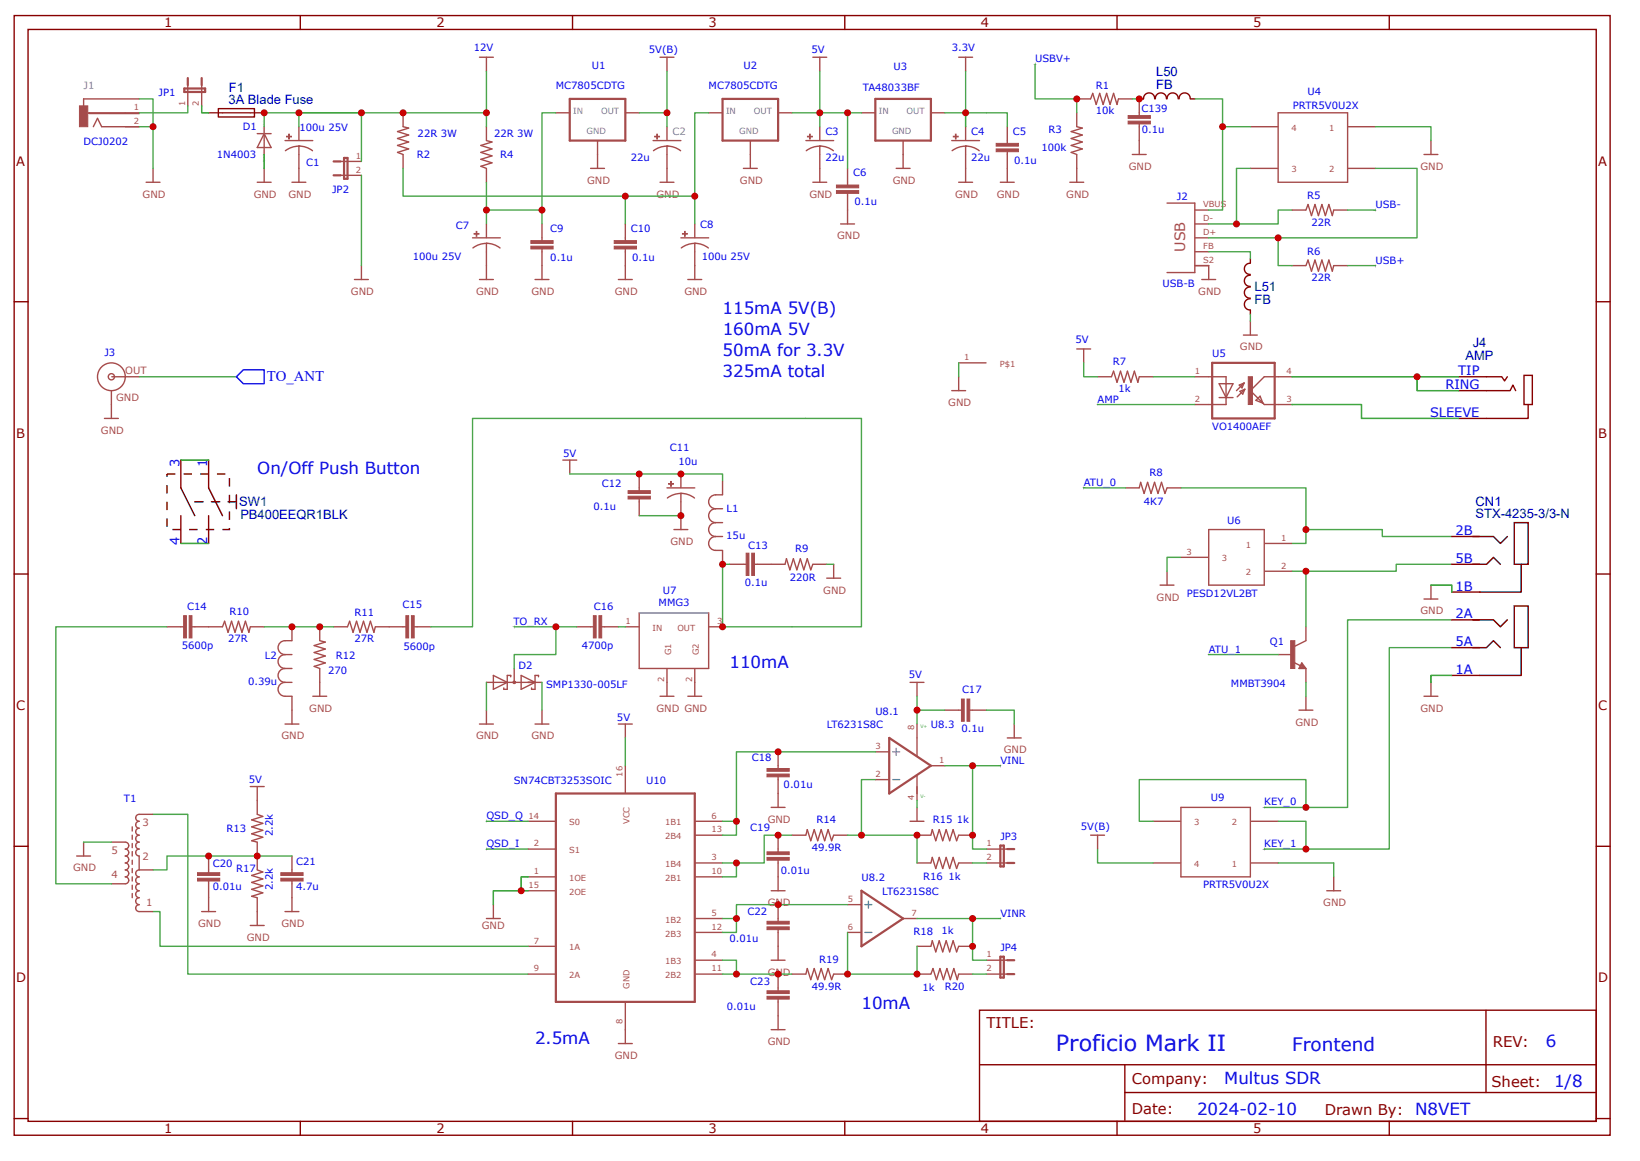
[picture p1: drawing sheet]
<svg xmlns="http://www.w3.org/2000/svg" width="297mm" height="210mm" viewBox="0 0 297 210" stroke-linecap="round" stroke-linejoin="round" font-family="sans-serif">
<g fill="none" stroke="#a54b4b" stroke-width=".25">
<path d="M25.2 17.9h-10.1v1.3M34 15.4v3.8M36.5 15.4v3.8M86.8 10.4h2.6M88.1 10.4v2.5M119.5 10.4h2.6M120.8 10.4v2.5M147.2 10.4h2.5M148.5 10.4v2.5M173.6 10.4h2.6M174.9 10.4v2.5M195 17.9h2.5"/>
<path d="M197.5 17.9l.4-1 .6 2 .7-2 .6 2 .6-2 .7 2 .6-2 .6 2 .3-1M202.6 17.9h2.5M206.3 17.9v3M16.1 20.4h9.1M16.1 20.5h.1M16.1 20.6h9.1M16.9 22.9l.8-1.5 .7 1.5h6.8M25.2 20.5h.1M26.5 33h2.5M27.7 30.5v2.5M46.6 33h2.5M46.6 24.2h2.5"/>
<path d="M47.8 22.9v2.5M47.8 25.5v2.5M47.8 30.5v2.5M47.8 24.2l1.3 2.5h-2.5zM51.6 25.5h5.1M52.9 33h2.5M54.1 26.5h.1M54.1 26.5a4 4 0 0 1 2.5 .8M54.1 26.5a4 4 0 0 0-2.4 .8M54.1 22.9v2.5M54.1 26.5v6.5M61.7 29.2h3.8"/>
<path d="M61.7 31.7h3.8M73 22.9l1 .3-2 .6 2 .7-2 .6 2 .6-2 .6 2 .7-2 .6 1 .4M73 20.4v2.5M73 28v2.5M88.1 25.5l1 .2-2 .6 2 .7-2 .6 2 .6-2 .7 2 .6-2 .6 1 .4M88.1 22.9v2.5M88.1 30.5v2.5M100.7 20.4h2.5M107 30.5h2.5M108.2 25.5v5M113.3 20.4h2.5M118.3 25.5h5"/>
<path d="M119.5 33h2.6M120.8 26.5h.1M120.8 26.5a4 4 0 0 1 2.5 .8M120.8 26.5a4 4 0 0 0-2.4 .8M120.8 22.9v2.5M120.8 26.5v6.5M128.4 20.4h2.4M134.6 30.5h2.6M135.9 25.5v5M141 20.4h2.4M146 25.5h5M147.2 33h2.5"/>
<path d="M148.5 26.5h.1M148.5 26.5a4 4 0 0 1 2.4 .8M148.5 26.5a4 4 0 0 0-2.5 .8M148.5 22.9v2.5M148.5 26.5v6.5M153.5 30.5v3M153.5 35v5.6M156 20.4h2.5M162.3 30.5h2.5M163.6 25.5v5M168.6 20.4h2.5M172.4 25.5h5"/>
<path d="M173.6 33h2.6M174.9 26.5h.1M174.9 26.5a4 4 0 0 1 2.5 .8M174.9 26.5a4 4 0 0 0-2.4 .8M174.9 22.9v2.5M174.9 26.5v6.5M181.2 33h2.5M182.4 22.9v3.1M182.4 27.5v5.5M193.8 33h2.5M195 22.9l1 .3-2 .6 2 .7-2 .6 2 .6-2 .6 2 .7-2 .6 1 .4M195 20.4v2.5"/>
<path d="M195 28v5M205.1 28h2.5M206.3 22.4v5.6M211.4 36.8h5v12.6h-5M216.4 38h2.5M226.5 30.5h4.9M226.5 22.9h4.9M231.5 20.4h12.6v12.6h-12.6zM234 38h2.5M236.5 38l.4-1 .6 2 .7-2 .6 2 .6-2 .7 2 .6-2 .6 2 .3-1M241.6 38h2.5M244.2 30.5h4.9"/>
<path d="M244.2 22.9h4.9M257.9 28h2.5M259.2 25.5v2.5M64.2 50.6h2.5M65.5 48.1v2.5M85.6 43.1h5M86.8 50.6h2.6M88.1 44.1h.1M88.1 44.1a4 4 0 0 1 2.5 .8M88.1 44.1a4 4 0 0 0-2.4 .8M88.1 40.6v2.4M88.1 44.1v6.5"/>
<path d="M96.9 50.6h2.5M98.2 40.6v3M98.2 45.1v5.5M112 50.6h2.5M113.3 40.6v3M113.3 45.1v5.5M123.3 43.1h5.1M124.6 50.6h2.5M125.8 44.1h.1M125.8 44.1a4 4 0 0 1 2.5 .8M125.8 44.1a4 4 0 0 0-2.4 .8M125.8 40.6v2.4"/>
<path d="M125.8 44.1v6.5M152.3 40.6h2.5M216.4 43.1h2.5M216.4 48.1h2.5v2.5M216.4 40.6h2.5M216.4 45.6h2.5M217.7 50.6h2.5M226.5 58.2v2.5M234 48.1h2.5M236.5 48.1l.4-1 .6 2 .7-2 .6 2 .6-2 .7 2 .6-2 .6 2 .3-1M241.6 48.1h2.5M18.9 75.8h2.5"/>
<path d="M20.2 70.8v5M20.3 68.2h4.9M172.4 70.7h2.5M173.6 65.7h5M173.6 68.2v2.5M195 63.2h2.5M196.3 63.2v2.5M198.8 68.2h2.5M201.3 68.2l.4-1 .6 2 .6-2 .7 2 .6-2 .6 2 .7-2 .6 2 .2-1M206.4 68.2h2.5M216.4 68.2h5.7v5.1h-5.7M220.8 69.5h2.5l-1.2 2.5z"/>
<path d="M220.8 72h2.5M224.5 69.7l.8-.3-.3 .8zM224.6 70.9l.9-.4-.4 .9zM225.2 60.7h2.5M225.3 69.4l-1.3 1.3M225.5 70.5l-1.4 1.4M227.5 72.5l.7-.7 .5 1.2zM234 68.2h-5l-2.5 2.5 2.5 2.6h5M101.9 83.3h2.6M103.2 83.3v2.5M115.8 85.8v3.1M115.8 90.4v3"/>
<path d="M120.8 88.4h5M122.1 95.9h2.5M123.3 89.4h.1M123.3 89.3a4 4 0 0 1 2.5 .9M123.3 89.4a4 4 0 0 0-2.4 .8M123.3 85.8v2.5M123.3 89.4v6.5M129.6 94.6a1.26 1.26 0 0 0-1.2 1.3 1.26 1.26 0 0 0 1.2 1.3M129.6 97.2a1.26 1.26 0 0 0-1.2 1.2 1.26 1.26 0 0 0 1.2 1.3h1.3M129.6 92.1a1.26 1.26 0 0 0-1.2 1.3 1.26 1.26 0 0 0 1.2 1.2M129.6 97.2h1.3M129.6 94.6h1.3"/>
<path d="M129.6 92.1h1.3M130.9 89.6h-1.3a1.26 1.26 0 0 0-1.2 1.3 1.26 1.26 0 0 0 1.2 1.2M130.9 87.1v2.5M130.9 99.7v2.5M203.8 88.4h2.5M206.3 88.4l.3-1.1 .6 2.1 .7-2.1 .6 2.1 .6-2.1 .6 2.1 .7-2.1 .6 2.1 .4-1M211.4 88.4h2.5M218.9 95.9h10.1v10.1h-10.1zM229.1 98.4h4.9M30.2 113.5h3.1M34.8 113.5h5.5M40.3 113.5l.4-1 .6 2 .6-2 .7 2 .6-2 .6 2 .7-2 .6 2 .2-1"/>
<path d="M45.4 113.5h2.4M51.6 118.5a1.26 1.26 0 0 0-1.2 1.3 1.26 1.26 0 0 0 1.2 1.3M51.6 118.5h1.3M52.9 113.5v2.5h-1.3a1.26 1.26 0 0 0-1.2 1.3 1.26 1.26 0 0 0 1.2 1.2M57.9 113.5v2.5l1 .3-2 .6 2 .6-2 .7 2 .6-2 .6 2 .7-2 .6 1 .4v5M60.4 113.5h2.5M62.9 113.5l.4-1 .6 2 .7-2 .6 2 .6-2 .7 2 .6-2 .6 2 .3-1M68 113.5h5.5M75 113.5h3M104.5 113.5h3M109 113.5h3M113.3 113.5h2.4"/>
<path d="M115.8 111v10.1h12.6v-10.1M128.4 113.5h2.5M132.1 102.2h3M136.7 102.2h5.5M142.2 102.2l.2-1 .7 2 .6-2 .6 2 .7-2 .6 2 .6-2 .6 2 .4-1M147.3 102.2h2.4M149.7 104.7h2.6M151 102.2v2.5M210.1 106h2.5M211.4 103.5v2.5M213.9 100.9h4.9M229.1 103.5h4.9"/>
<path d="M231.5 118.5h2.5M234.3 120l1.2 .6M236.5 113.5v2.5l-2 1M257.9 108.5h2.5M259.2 106v2.5M51.6 121.1a1.26 1.26 0 0 0-1.2 1.2 1.26 1.26 0 0 0 1.2 1.3M51.6 123.6a1.26 1.26 0 0 0-1.2 1.2 1.26 1.26 0 0 0 1.2 1.3h1.3M51.6 121.1h1.3M51.6 131.1h2.5M51.6 123.6h1.3M52.9 126.1v5M56.7 126.1h2.5"/>
<path d="M86.8 131.1h2.6M88.1 128.6v2.5M88.1 123.6h10.1M89.4 122.3l2.5 1.3-2.5 1.2zM92.5 122.6v-.3h-.6v2.5h-.7v-.2M93.1 121.1v2.4M94.4 122.3l2.5 1.3-2.5 1.2zM96.9 131.1h2.5M97.5 122.6v-.3h-.6v2.5h-.6v-.2M98.2 128.6v2.5M112 131.1h2.5M113.3 131.1v2.5"/>
<path d="M113.3 138.7v4.9M119.5 126.1h2.6M120.8 121.1v5M124.6 126.1h2.5M125.8 121.1v5M140.9 136.2v3M158.5 136.2h2.5M164.8 123.6h2.5M166.1 123.6v2.5M166.1 131.1v5.7M168.6 138.7h2.5M171.1 128.6h3"/>
<path d="M175.7 128.6h3M182.4 133.6h2.6M183.7 131.1v2.5M235.3 128.6h2.5M235.8 120.1l.7 1h-1.2zM235.8 120.6l.1 .2h-.4l.3-.5 .5 .6h-.8M236.5 121.1v2.5M236.5 126.1v2.5M257.9 126.1h2.5M259.2 123.6v2.5M13.9 155h2.5M15.1 152.5v2.5"/>
<path d="M20.2 152.5h2.5M22.7 152.5a.63 .63 0 0 1 .6 .6 .63 .63 0 0 1-.6 .7 .63 .63 0 0 1 .6 .6 .63 .63 0 0 1-.6 .6 .63 .63 0 0 1 .6 .7 .63 .63 0 0 1-.6 .6 .63 .63 0 0 1 .6 .6 .63 .63 0 0 1-.6 .6 .63 .63 0 0 1 .6 .7 .63 .63 0 0 1-.6 .6 .63 .63 0 0 1 .6 .6 .63 .63 0 0 1-.6 .7M23.9 149.7v.8M23.9 151.3v.7M23.9 152.8v.7M23.9 154.2v.8M23.9 155.8v.7M23.9 157.3v.7M23.9 158.8v.8M25.2 147.5a.63 .63 0 0 0-.6 .6 .63 .63 0 0 0 .6 .6 .63 .63 0 0 0-.6 .7 .63 .63 0 0 0 .6 .6 .63 .63 0 0 0-.6 .6 .63 .63 0 0 0 .6 .7 .63 .63 0 0 0-.6 .6 .63 .63 0 0 0 .6 .6 .63 .63 0 0 0-.6 .6 .63 .63 0 0 0 .6 .7 .63 .63 0 0 0-.6 .6 .63 .63 0 0 0 .6 .6v2.5a.63 .63 0 0 0-.6 .7 .63 .63 0 0 0 .6 .6 .63 .63 0 0 0-.6 .6 .63 .63 0 0 0 .6 .7 .63 .63 0 0 0-.6 .6 .63 .63 0 0 0 .6 .6 .63 .63 0 0 0-.6 .6 .63 .63 0 0 0 .6 .7 .63 .63 0 0 0-.6 .6 .63 .63 0 0 0 .6 .6 .63 .63 0 0 0-.6 .7 .63 .63 0 0 0 .6 .6M25.2 147.5h2.5M25.2 157.5h2.5"/>
<path d="M37.8 155v3M37.8 159.6v5.5M45.3 142.4h2.5M46.6 147.5l1 .4-2 .6 2 .6-2 .6 2 .7-2 .6 2 .6-2 .7 1 .2M46.6 142.4v5M46.6 152.5v5M46.6 157.5l1 .4-2 .6 2 .7-2 .6 2 .6-2 .7 2 .6-2 .6 1 .3M52.9 155v3M52.9 159.6v5.5M95.6 158.8h5M95.6 148.7h5M95.6 153.8h5"/>
<path d="M125.9 158.8h5M125.9 156.3h5M125.9 148.7h5M125.9 151.3h5M139.7 146.2h2.5M140.9 140.7v5.5M140.9 151.3v3M140.9 155.8v5.5M143.4 151.3h2.5M146 151.3l.2-1.1 .6 2.1 .7-2.1 .6 2.1 .6-2.1 .7 2.1 .6-2.1 .6 2.1 .4-1M151 151.3h2.5M158.5 141.2h2.5"/>
<path d="M164.8 148.7h2.5M166.1 156.3h2.5M166.1 151.3h2.5M166.1 140.5v4.5M166.1 146.2v2.5M168.6 151.3l.3-1.1 .6 2.1 .6-2.1 .6 2.1 .7-2.1 .6 2.1 .6-2.1 .7 2.1 .3-1M168.6 156.3l.3-1 .6 2 .6-2 .6 2 .7-2 .6 2 .6-2 .7 2 .3-1M173.7 156.3h2.5M173.7 151.3h2.5M178.7 156.3h3.7M178.7 153.8h3.7M197.5 151.3h2.6"/>
<path d="M198.8 151.3v2.5M208.9 156.3h4.9M208.9 148.7h4.9M213.9 146.2h12.6v12.6h-12.6zM226.5 156.3h5M226.5 148.7h5M241.6 158.8v2.5M20.2 160.1h2.5M23.9 160.3v.8M23.9 161.8v.8M25.2 165.1h2.5M36.5 165.1h2.5"/>
<path d="M45.3 167.6h2.5M46.6 162.6v5M51.6 165.1h2.5M88.1 166.3h2.5M89.4 163.8v2.5M95.6 161.3h5M95.6 171.4h5M95.6 176.4h5M125.9 166.3h5M125.9 173.9h5M125.9 176.4h5M125.9 168.9h5"/>
<path d="M139.7 161.3h2.5M139.7 173.9h2.5M140.9 163.8v3M140.9 168.4v5.5M140.9 176.4v3M143.4 176.4h2.5M146 176.4l.2-1 .6 2 .7-2 .6 2 .6-2 .7 2 .6-2 .6 2 .4-1M151 176.4h2.5M153.5 168.9h2.5M153.5 163.8h2.5M163.6 166.3h2.5M166.1 171.4h2.5"/>
<path d="M166.1 176.4h2.5M168.6 171.4l.3-1 .6 2 .6-2 .6 2 .7-2 .6 2 .6-2 .7 2 .3-1M168.6 176.4l.4-1 .6 2 .6-2 .7 2 .6-2 .6 2 .7-2 .6 2 .2-1M173.7 171.4h2.5M173.7 176.4h2.5M178.7 173.9h3.7M178.7 176.4h3.7M240.3 161.3h2.5M112 189h2.5M113.3 181.5v7.5M139.7 186.5h2.5M140.9 180.9v5.6"/>
<circle cx="20.2" cy="68.2" r="2.52"/>
<circle cx="20.2" cy="68.2" r=".56"/>
</g>
<g fill="#a54b4b" stroke="#a54b4b" stroke-width=".18">
<path d="M51.9 24.7h.9v.1h-.9z"/>
<path d="M52.3 24.3h.1v.9h-.1z"/>
<path d="M118.6 24.7h.9v.1h-.9z"/>
<path d="M119 24.3h.1v.9h-.1z"/>
<path d="M146.2 24.7h.9v.1h-.9z"/>
<path d="M146.6 24.3h.1v.9h-.1z"/>
<path d="M172.7 24.7h.8v.1h-.8z"/>
<path d="M173 24.3h.2v.9h-.2z"/>
<path d="M96.2 44.6h4v.5h-4z"/>
<path d="M96.2 43.6h4v.5h-4z"/>
<path d="M85.9 42.3h.9v.1h-.9z"/>
<path d="M86.2 41.9h.2v.9h-.2z"/>
<path d="M111.2 44.6h4.1v.5h-4.1z"/>
<path d="M111.2 43.6h4.1v.5h-4.1z"/>
<path d="M233.8 116h.7v5.1h-.7z"/>
<path d="M35.8 159h4v.6h-4z"/>
<path d="M35.8 158h4v.5h-4z"/>
<path d="M50.9 159h4v.6h-4z"/>
<path d="M50.9 158h4v.5h-4z"/>
<path d="M175.1 126.6h.6v4h-.6z"/>
<path d="M174.1 126.6h.5v4h-.5z"/>
<path d="M138.9 140.2h4v.5h-4z"/>
<path d="M138.9 139.2h4v.5h-4z"/>
<path d="M138.9 155.3h4v.5h-4z"/>
<path d="M138.9 154.3h4v.5h-4z"/>
<path d="M138.9 167.9h4v.5h-4z"/>
<path d="M138.9 166.8h4v.6h-4z"/>
<path d="M138.9 180.4h4v.5h-4z"/>
<path d="M138.9 179.4h4v.5h-4z"/>
<path d="M123.6 42.3h.9v.1h-.9z"/>
<path d="M124 41.9h.1v.9h-.1z"/>
<path d="M113.8 89.9h4v.5h-4z"/>
<path d="M113.8 88.9h4v.5h-4z"/>
<path d="M121.1 87.6h.9v.1h-.9z"/>
<path d="M121.5 87.2h.1v.9h-.1z"/>
<path d="M74.5 111.5h.5v4h-.5z"/>
<path d="M73.5 111.5h.5v4h-.5z"/>
<path d="M34.3 111.5h.5v4h-.5z"/>
<path d="M33.3 111.5h.5v4h-.5z"/>
<path d="M108.5 111.5h.5v4h-.5z"/>
<path d="M107.5 111.5h.5v4h-.5z"/>
<path d="M14.4 19.2h1.5v3.7h-1.5z"/>
<path d="M136.2 100.2h.5v4h-.5z"/>
<path d="M135.1 100.2h.5v4h-.5z"/>
<path d="M180.4 27h4.1v.5h-4.1z"/>
<path d="M180.4 26h4.1v.5h-4.1z"/>
<path d="M151.5 34.5h4v.5h-4z"/>
<path d="M151.5 33.5h4v.5h-4z"/>
<path d="M226.1 68.2h.7v5.1h-.7z"/>
<path d="M204.3 21.9h4.1v.5h-4.1z"/>
<path d="M204.3 20.9h4.1v.5h-4.1z"/>
</g>
<g fill="none" stroke="#a54b4b" stroke-width=".4">
<path d="M33.4 16h3.8v.7h-3.8zM34 14.1v1.3M36.5 14.1v1.3M103.2 17.9h10.1v7.6h-10.1zM130.9 17.9h10v7.6h-10zM158.5 17.9h10.1v7.6h-10.1zM60.4 29.2h1.3M60.4 31.7h1.3M62.3 28.6h.6v3.8h-.6zM219.6 65.7h11.3v10.1h-11.3zM161.1 133.6l7.5 5.1-7.5 5zM100.7 143.7h25.1v37.7h-25.1z"/>
<path d="M181.2 153.1h.6v3.8h-.6zM182.4 153.8h1.3M182.4 156.3h1.3M156 161.3l7.6 5-7.6 5.1zM181.2 173.3h.6v3.7h-.6zM182.4 173.9h1.3M182.4 176.4h1.3"/>
<circle cx="93.1" cy="123.6" r=".13"/>
</g>
<path d="M115.8 111h12.6M161.7 136.2h1.2M162.3 135.5v1.3M161.7 141.2h1.2M156.7 163.8h1.2M156.7 168.9h1.2M157.3 163.2v1.3" fill="none" stroke="#838383" stroke-width=".25"/>
<g fill="none" stroke="#4ba54b" stroke-width=".25">
<path d="M25.2 17.9h2.5v5M34 19.2v1.2h-8.8M88.1 12.9v10M120.8 12.9v10M148.5 12.9v10M174.9 12.9v7.5M187.5 11.6v6.3h7.5v2.5M205.1 17.9h1.2M216.4 17.9h5v20.1h-2.5M25.2 22.9h2.5v7.6M47.8 22.9v-2.5h6.3v2.5M65.5 31.7v16.4"/>
<path d="M73 30.5v5h40.3M88.1 20.4h-22.6v8.8M88.1 38v2.6M98.2 38v2.6M100.7 20.4h-2.5v17.6h-10.1v-5M115.8 20.4h5M125.8 35.5v5.1M128.4 20.4h-2.6v15.1h-12.5v5.1M143.4 20.4h12.6M153.5 20.4v10.1M171.1 20.4h11.3v2.5M221.4 22.9h5.1"/>
<path d="M226.5 30.5h-2.5v10.1h-5.1M234 38h-2.5v2.6h-7.5M244.1 38h5M249.1 30.5h7.6v12.6h-37.8M249.1 22.9h10.1v2.6M218.9 45.6h7.6v1.2M226.5 56.9v1.3M231.5 43.1v5h2.5M244.1 48.1h5M25.2 68.2h17.6M173.6 65.7v2.5M196.3 65.7v2.5h2.5"/>
<path d="M198.8 73.3h17.6M208.9 68.2h7.5M103.2 85.8h27.7v1.3M115.8 93.4h7.5M196.3 88.4h7.5M213.9 88.4h22.6v7.5M262.9 97.2h-12.5v-1.3h-13.9v2.5h-2.5M30.2 113.5h-20.1v46.6h10.1M47.8 113.5h12.6M93.1 113.5h11.4M100.7 113.5v5h-7.6v2.6M112 113.5h1.3"/>
<path d="M132.1 102.2h-1.2v11.3h25.1v-37.7h-70.4v37.7h-7.6M149.7 102.2h1.3M213.9 100.9h-2.5v2.6M218.9 118.5h12.6M236.5 103.5v10M262.9 102.2h-10v1.3h-18.9M262.9 117.3h-11.3v36.5h-15.1v-5.1h-5M262.9 112.3h-18.8v33.9h-7.6v-5h-30.2v7.5h2.6M88.1 123.6v5M98.2 123.6v5M113.3 133.6v5.1M158.5 136.2h-25.1v12.5h-2.5"/>
<path d="M166.1 126.1v5M166.1 128.6h5M171.1 138.7h10.1M176.2 138.7v15.1h2.5M178.7 128.6h5v2.5M236.5 123.6v2.5M15.1 152.5h5.1M27.7 147.5h6.3v28.9h61.6M52.9 155h-22.7v2.5h-2.5M88.1 153.8h7.5M88.1 148.7h7.5M133.4 148.7v2.6h-2.5"/>
<path d="M133.4 156.3v2.5h-2.5M143.4 151.3h-5v5h-7.5M153.5 151.3h2.5M158.5 141.2h-2.5v10.1h10.1v5M166.1 145v1.2M176.2 156.3h2.5M198.8 153.8v2.5h10.1M229 153.8h7.5M229 146.2h7.5M231.5 156.3h10.1v2.5M27.7 165.1h1.3v6.3h66.6M130.9 173.9h2.5v2.5"/>
<path d="M130.9 176.4h12.5M133.4 166.3v2.6h-2.5M153.5 168.9v7.5h12.6v-5M153.5 163.8h-20.1v2.5h-2.5M166.1 166.3h15.1M176.2 166.3v7.6h2.5M176.2 176.4h2.5"/>
</g>
<g fill="#000">
<path d="M187.5 11.4v.5zM187.2 11.6h.5z"/>
<path d="M249.1 37.8v.5zM248.9 38h.5z"/>
<path d="M249.1 47.9v.5zM248.9 48.1h.5z"/>
<path d="M198.8 73v.5zM198.5 73.3h.5z"/>
<path d="M196.3 88.1v.5zM196 88.4h.5z"/>
<path d="M93.1 113.3v.5zM92.9 113.5h.5z"/>
<path d="M218.9 118.3v.5zM218.7 118.5h.5z"/>
<path d="M181.2 138.4v.5zM180.9 138.7h.5z"/>
<path d="M88.1 153.5v.5zM87.8 153.8h.6z"/>
<path d="M88.1 148.5v.5zM87.8 148.7h.6z"/>
<path d="M229 153.5v.5zM228.7 153.8h.5z"/>
<path d="M229 146v.5zM228.7 146.2h.5z"/>
<path d="M181.2 166.1v.5zM180.9 166.3h.5z"/>
</g>
<g fill="none" stroke="#800" stroke-width=".25">
<path d="M2.6 2.8h289v202.8h-289zM5.1 5.3h284v197.8h-284zM39.6 19.7h6.5v1.5h-6.5zM54.4 2.8v2.5M103.7 2.8v2.5M153 2.8v2.5M202.3 2.8v2.5M206.3 17.9h.8M207.1 17.9a1 1 0 0 1 1-1.1 1 1 0 0 1 1 1.1M209.3 17.9a1 1 0 0 1 1-1.1 1 1 0 0 1 1 1.1M211.4 17.9a1 1 0 0 1 1-1.1 1 1 0 0 1 1 1.1M213.6 17.9a1 1 0 0 1 1-1.1 1 1 0 0 1 1 1.1"/>
<path d="M215.7 17.9h.7M251.6 2.8v2.5M2.6 54.6h2.5M226.5 52a1 1 0 0 0-1.1 1 1 1 0 0 0 1.1 1M226.5 49.9a1 1 0 0 0-1.1 1 1 1 0 0 0 1.1 1M226.5 54.1a1 1 0 0 0-1.1 1 1 1 0 0 0 1.1 1M226.5 47.7a1 1 0 0 0-1.1 1 1 1 0 0 0 1.1 1M226.5 46.8v.8M226.5 56.2v.7M289.1 54.6h2.5M264.2 70.7h9.3l.5-1 .5 1M264.2 68.2h7.8l.5 .8 .5-.8"/>
<path d="M276 68h1.5v5.3h-1.5zM276.8 73.3v2.5h-12.6M32.8 83.3v5.1M32.8 93.4v5M37.8 83.3v5.1M37.8 93.4v5M262.9 97.2h5.1M2.6 104h2.5M262.9 117.3h5.1M262.9 112.3h5.1M262.9 102.2h5.1M262.9 107.2h5.1"/>
<path d="M289.1 104h2.5M262.9 122.3h5.1M2.6 153.3h2.5M289.1 153.3h2.5M177.4 182.9h111.7v20.2h-111.7zM177.4 192.8h111.6M203.7 197.9h85.3M203.7 192.8v10.1M269.1 183v14.9M2.6 202.6h2.5M54.4 203.1v2.5M103.7 203.1v2.5"/>
<path d="M153 203.1v2.5M202.3 203.1v2.5M251.6 203.1v2.5M289.1 202.6h2.5"/>
</g>
<path d="M42.8 68.2l1.3-1.2h3.7v2.5h-3.7z" fill="none" stroke="#00f" stroke-width=".25"/>
<g fill="none" stroke="#080" stroke-width=".25">
<path d="M36.5 19.2v1.2h1.3M47.8 28v2.5M54.1 20.4h11.4M174.9 20.4v2.5M234 73.3h12.6v2.5h17.6M234 68.2h30.2M256.7 68.2v2.5h7.5M32.8 83.3h5M32.8 98.4h5M259.2 106h3.7v1.2M262.9 122.3h-3.7v1.3M95.6 158.8h-1.2v2.5"/>
<path d="M95.6 161.3h-6.2v2.5"/>
</g>
<path d="M32.8 88.4l2.5 5M37.8 88.4l2.5 5M42.8 89.6v2.5M266.7 97.2h3.8l1.3 1.2 1.2-1.2M274.3 94.6h2.5v7.6h-2.5zM266.7 117.3h2.5l1.3-1.3 1.3 1.3M266.7 112.3h3.8l1.3 1.2 1.2-1.2M266.7 102.2h2.5l1.3-1.3 1.3 1.3M274.3 109.7h2.5v7.6h-2.5zM275.5 117.3v5h-7.5M275.5 102.2v5h-7.5" fill="none" stroke="#000" stroke-width=".25"/>
<path d="M37.8 20.4h10" fill="none" stroke="#8d2323" stroke-width=".25"/>
<path d="M42.8 90.9h-8.8" fill="none" stroke="#000" stroke-width=".25" stroke-dasharray="1.5 1.5"/>
<path d="M30.2 85.8h11.4v10.1h-11.4z" fill="none" stroke="#000" stroke-width=".25" stroke-dasharray="1.5 1.5" stroke-linecap="butt"/>
<g fill="#c00">
<circle cx="100.7" cy="113.5" r=".63"/>
<circle cx="57.9" cy="113.5" r=".63"/>
<circle cx="52.9" cy="113.5" r=".63"/>
<circle cx="113.3" cy="35.5" r=".63"/>
<circle cx="125.8" cy="35.5" r=".63"/>
<circle cx="133.4" cy="176.4" r=".63"/>
<circle cx="140.9" cy="176.4" r=".63"/>
<circle cx="140.9" cy="151.3" r=".63"/>
<circle cx="133.4" cy="156.3" r=".63"/>
<circle cx="133.4" cy="166.3" r=".63"/>
<circle cx="140.9" cy="163.8" r=".63"/>
<circle cx="166.1" cy="176.4" r=".63"/>
<circle cx="153.5" cy="176.4" r=".63"/>
<circle cx="166.1" cy="151.2" r=".63"/>
<circle cx="156" cy="151.3" r=".63"/>
<circle cx="133.4" cy="148.7" r=".63"/>
<circle cx="140.9" cy="136.2" r=".63"/>
<circle cx="176.2" cy="171.4" r=".63"/>
<circle cx="176.2" cy="166.3" r=".63"/>
<circle cx="176.2" cy="151.3" r=".63"/>
<circle cx="176.2" cy="138.7" r=".63"/>
<circle cx="236.5" cy="146.2" r=".63"/>
<circle cx="236.5" cy="153.8" r=".63"/>
<circle cx="236.5" cy="103.5" r=".63"/>
<circle cx="236.5" cy="95.9" r=".63"/>
<circle cx="166.1" cy="128.6" r=".63"/>
<circle cx="123.3" cy="85.8" r=".63"/>
<circle cx="115.8" cy="85.8" r=".63"/>
<circle cx="153.5" cy="20.4" r=".63"/>
<circle cx="148.5" cy="20.4" r=".63"/>
<circle cx="231.5" cy="43.1" r=".63"/>
<circle cx="224" cy="40.6" r=".63"/>
<circle cx="221.4" cy="22.9" r=".63"/>
<circle cx="120.8" cy="20.4" r=".63"/>
<circle cx="98.2" cy="38" r=".63"/>
<circle cx="88.1" cy="38" r=".63"/>
<circle cx="73" cy="20.4" r=".63"/>
<circle cx="88.1" cy="20.4" r=".63"/>
<circle cx="27.7" cy="22.9" r=".63"/>
<circle cx="256.7" cy="68.2" r=".63"/>
<circle cx="47.8" cy="20.4" r=".63"/>
<circle cx="65.5" cy="20.4" r=".63"/>
<circle cx="54.1" cy="20.4" r=".63"/>
<circle cx="123.3" cy="93.4" r=".63"/>
<circle cx="130.9" cy="102.2" r=".63"/>
<circle cx="130.9" cy="113.5" r=".63"/>
<circle cx="37.8" cy="155" r=".63"/>
<circle cx="46.6" cy="155" r=".63"/>
<circle cx="94.4" cy="161.3" r=".63"/>
<circle cx="174.9" cy="20.4" r=".63"/>
<circle cx="195" cy="17.9" r=".63"/>
<circle cx="206.3" cy="17.9" r=".63"/>
</g>
<text font-size="4" fill="#00f" x="191.2" y="190.2">Proficio Mark II</text>
<text font-size="3.4" fill="#00f" x="234" y="190.2">Frontend</text>
<g font-size="3" fill="#00f">
<text x="130.9" y="56.9">115mA 5V(B)</text>
<text x="130.9" y="64.5">50mA for 3.3V</text>
<text x="130.9" y="60.7">160mA 5V</text>
<text x="130.9" y="68.2">325mA total</text>
<text x="46.6" y="85.8">On/Off Push Button</text>
<text x="132.1" y="121.1">110mA</text>
<text x="156" y="182.7">10mA</text>
<text x="96.9" y="189">2.5mA</text>
<text x="280" y="189.6">6</text>
<text x="221.8" y="196.4">Multus SDR</text>
<text x="281.5" y="196.9">1/8</text>
<text x="216.8" y="201.9">2024-02-10</text>
<text x="256.3" y="201.9">N8VET</text>
</g>
<text font-size="2.7" fill="#00f" x="48.4" y="69.1">TO_ANT</text>
<g font-size="2.7" fill="#800">
<text x="178.7" y="186.2">TITLE:</text>
<text x="270.4" y="189.6">REV:</text>
<text x="205" y="196.3">Company:</text>
<text x="270.1" y="196.8">Sheet:</text>
<text x="205" y="201.8">Date:</text>
<text x="240" y="201.9">Drawn By:</text>
</g>
<text font-size="2.6" fill="#a54b4b" x="214.6" y="45.6" transform="rotate(-90 214.6 45.6)">USB</text>
<g font-size="2.3" fill="#800">
<text x="29.7" y="5">1</text>
<text x="79" y="5">2</text>
<text x="128.4" y="5">3</text>
<text x="177.7" y="5">4</text>
<text x="227" y="5">5</text>
<text x="2.9" y="30">A</text>
<text x="289.5" y="30">A</text>
<text x="2.9" y="79.3">B</text>
<text x="289.5" y="79.3">B</text>
<text x="2.9" y="128.6">C</text>
<text x="289.5" y="128.6">C</text>
<text x="2.9" y="177.9">D</text>
<text x="289.5" y="177.9">D</text>
<text x="29.7" y="205.2">1</text>
<text x="79" y="205.2">2</text>
<text x="128.4" y="205.2">3</text>
<text x="177.7" y="205.2">4</text>
<text x="227" y="205.2">5</text>
</g>
<g font-size="2.3" fill="#000080">
<text x="41.5" y="16.7">F1</text>
<text x="209.4" y="16.1">FB</text>
<text x="209.4" y="13.8">L50</text>
<text x="41.4" y="18.9">3A Blade Fuse</text>
<text x="227.2" y="52.7">L51</text>
<text x="227.2" y="55">FB</text>
<text x="265.4" y="65.3">AMP</text>
<text x="266.7" y="62.8">J4</text>
<text x="43.3" y="91.7">SW1</text>
<text x="43.5" y="94">PB400EEQR1BLK</text>
<text x="267.3" y="93.9">STX-4235-3/3-N</text>
<text x="267.3" y="91.6">CN1</text>
</g>
<g font-size="2.3" fill="#00f">
<text x="261.8" y="70.5">RING</text>
<text x="264.1" y="68">TIP</text>
<text x="259" y="75.5">SLEEVE</text>
<text x="32.5" y="84.6" transform="rotate(-90 32.5 84.6)">3</text>
<text x="37.5" y="84.6" transform="rotate(-90 37.5 84.6)">1</text>
<text x="32.5" y="98.7" transform="rotate(-90 32.5 98.7)">4</text>
<text x="37.5" y="98.7" transform="rotate(-90 37.5 98.7)">2</text>
<text x="263.6" y="96.9">2B</text>
<text x="263.6" y="101.9">5B</text>
<text x="263.6" y="107">1B</text>
<text x="263.6" y="112">2A</text>
<text x="263.6" y="117">5A</text>
<text x="263.6" y="122.1">1A</text>
</g>
<g font-size="1.8" fill="#00f">
<text x="85.8" y="9.3">12V</text>
<text x="117.5" y="9.5">5V(B)</text>
<text x="147" y="9.5">5V</text>
<text x="172.4" y="9.3">3.3V</text>
<text x="187.5" y="11.3">USBV+</text>
<text x="28.7" y="17.4">JP1</text>
<text x="100.7" y="16.2">MC7805CDTG</text>
<text x="107.2" y="12.4">U1</text>
<text x="128.4" y="16.2">MC7805CDTG</text>
<text x="134.6" y="12.4">U2</text>
<text x="156.3" y="16.5">TA48033BF</text>
<text x="161.8" y="12.7">U3</text>
<text x="198.5" y="16.1">R1</text>
<text x="236.8" y="17.2">U4</text>
<text x="44" y="23.5">D1</text>
<text x="54.3" y="23.7">100u 25V</text>
<text x="198.5" y="20.6">10k</text>
<text x="206.8" y="20.3">C139</text>
<text x="234.2" y="19.7">PRTR5V0U2X</text>
<text x="15.1" y="26.3">DCJ0202</text>
<text x="39.3" y="28.6">1N4003</text>
<text x="55.4" y="30">C1</text>
<text x="75.5" y="28.6">R2</text>
<text x="75.6" y="24.8">22R 3W</text>
<text x="89.5" y="24.8">22R 3W</text>
<text x="90.6" y="28.6">R4</text>
<text x="114.3" y="29.2">22u</text>
<text x="149.5" y="29.2">22u</text>
<text x="149.5" y="24.4">C3</text>
<text x="175.9" y="29.2">22u</text>
<text x="175.9" y="24.4">C4</text>
<text x="183.4" y="24.4">C5</text>
<text x="183.7" y="29.7">0.1u</text>
<text x="188.6" y="27.4">100k</text>
<text x="189.9" y="24.1">R3</text>
<text x="206.8" y="24.1">0.1u</text>
<text x="60.2" y="35">JP2</text>
<text x="154.5" y="31.9">C6</text>
<text x="82.6" y="41.5">C7</text>
<text x="99.7" y="42">C9</text>
<text x="114.3" y="42">C10</text>
<text x="126.8" y="41.2">C8</text>
<text x="154.8" y="37.2">0.1u</text>
<text x="213.2" y="36.2">J2</text>
<text x="236.8" y="36.1">R5</text>
<text x="237.5" y="40.9">22R</text>
<text x="249.1" y="37.7">USB-</text>
<text x="74.8" y="47">100u 25V</text>
<text x="99.7" y="47.3">0.1u</text>
<text x="114.5" y="47.3">0.1u</text>
<text x="127.1" y="47">100u 25V</text>
<text x="236.8" y="46.2">R6</text>
<text x="249.1" y="47.8">USB+</text>
<text x="210.5" y="51.9">USB-B</text>
<text x="237.5" y="50.9">22R</text>
<text x="18.9" y="64.5">J3</text>
<text x="194.8" y="62.1">5V</text>
<text x="219.6" y="64.6">U5</text>
<text x="201.6" y="66">R7</text>
<text x="202.6" y="71">1k</text>
<text x="198.8" y="72.9">AMP</text>
<text x="219.6" y="77.8">VO1400AEF</text>
<text x="102" y="82.8">5V</text>
<text x="121.3" y="81.7">C11</text>
<text x="109" y="88.3">C12</text>
<text x="122.9" y="84.3">10u</text>
<text x="196.3" y="88">ATU_0</text>
<text x="208.2" y="86.1">R8</text>
<text x="107.5" y="92.3">0.1u</text>
<text x="131.6" y="92.7">L1</text>
<text x="207.2" y="91.4">4K7</text>
<text x="222.3" y="94.8">U6</text>
<text x="131.5" y="97.5">15u</text>
<text x="135.5" y="99.3">C13</text>
<text x="144.1" y="100">R9</text>
<text x="120.1" y="107.5">U7</text>
<text x="134.9" y="106.1">0.1u</text>
<text x="143" y="105.3">220R</text>
<text x="33.9" y="110.4">C14</text>
<text x="41.6" y="111.3">R10</text>
<text x="64.2" y="111.6">R11</text>
<text x="72.9" y="110">C15</text>
<text x="93" y="113.2">TO_RX</text>
<text x="107.6" y="110.4">C16</text>
<text x="119.3" y="109.8">MMG3</text>
<text x="214.9" y="108.1">PESD12VL2BT</text>
<text x="32.9" y="117.6">5600p</text>
<text x="41.3" y="116.3">27R</text>
<text x="48" y="119.3">L2</text>
<text x="60.8" y="119.3">R12</text>
<text x="64.2" y="116.3">27R</text>
<text x="73.1" y="117.7">5600p</text>
<text x="105.4" y="117.5">4700p</text>
<text x="218.9" y="118.2">ATU_1</text>
<text x="230" y="116.8">Q1</text>
<text x="44.9" y="124.1">0.39u</text>
<text x="59.4" y="122.1">270</text>
<text x="93.9" y="121.1">D2</text>
<text x="98.9" y="124.5">SMP1330-005LF</text>
<text x="164.6" y="122.7">5V</text>
<text x="174.2" y="125.5">C17</text>
<text x="222.9" y="124.4">MMBT3904</text>
<text x="111.7" y="130.5">5V</text>
<text x="149.7" y="131.9">LT6231S8C</text>
<text x="158.5" y="129.4">U8.1</text>
<text x="168.6" y="131.9">U8.3</text>
<text x="136.2" y="137.8">C18</text>
<text x="174.1" y="132.6">0.1u</text>
<text x="45.1" y="141.8">5V</text>
<text x="93.1" y="141.9">SN74CBT3253SOIC</text>
<text x="117" y="141.9">U10</text>
<text x="141.9" y="142.6">0.01u</text>
<text x="181.2" y="138.3">VINL</text>
<text x="22.4" y="145.3">T1</text>
<text x="88.1" y="148.4">QSD_Q</text>
<text x="147.9" y="149">R14</text>
<text x="169" y="149">R15</text>
<text x="173.3" y="149">1k</text>
<text x="219.3" y="145">U9</text>
<text x="229" y="145.9">KEY_0</text>
<text x="41" y="150.6">R13</text>
<text x="49.4" y="151.5" transform="rotate(-90 49.4 151.5)">2.2k</text>
<text x="88.1" y="153.4">QSD_I</text>
<text x="135.9" y="150.4">C19</text>
<text x="147" y="154.1">49.9R</text>
<text x="181.2" y="152.1">JP3</text>
<text x="195.8" y="150.4">5V(B)</text>
<text x="229" y="153.4">KEY_1</text>
<text x="38.5" y="161.2">0.01u</text>
<text x="38.5" y="157">C20</text>
<text x="42.8" y="157.8">R17</text>
<text x="49.4" y="161.3" transform="rotate(-90 49.4 161.3)">2.2k</text>
<text x="53.6" y="161.2">4.7u</text>
<text x="53.6" y="156.7">C21</text>
<text x="141.4" y="158.2">0.01u</text>
<text x="156" y="159.6">U8.2</text>
<text x="167.2" y="159.3">R16</text>
<text x="171.8" y="159.4">1k</text>
<text x="217.9" y="160.9">PRTR5V0U2X</text>
<text x="135.4" y="165.8">C22</text>
<text x="159.8" y="162.1">LT6231S8C</text>
<text x="181.2" y="166">VINR</text>
<text x="132.1" y="170.5">0.01u</text>
<text x="165.4" y="169.4">R18</text>
<text x="170.5" y="169.2">1k</text>
<text x="181.2" y="172.2">JP4</text>
<text x="135.9" y="178.3">C23</text>
<text x="147" y="179.2">49.9R</text>
<text x="148.4" y="174.4">R19</text>
<text x="167.1" y="179.5">1k</text>
<text x="171.1" y="179.3">R20</text>
<text x="131.6" y="182.9">0.01u</text>
</g>
<g font-size="1.8" fill="#838383">
<text x="15.1" y="16.2">J1</text>
<text x="121.8" y="24.4">C2</text>
</g>
<g font-size="1.8" fill="#a54b4b">
<text x="25.8" y="35.8">GND</text>
<text x="46" y="35.8">GND</text>
<text x="52.3" y="35.8">GND</text>
<text x="106.3" y="33.3">GND</text>
<text x="118.9" y="35.8">GND</text>
<text x="134" y="33.3">GND</text>
<text x="146.6" y="35.8">GND</text>
<text x="161.7" y="33.3">GND</text>
<text x="173" y="35.8">GND</text>
<text x="180.6" y="35.8">GND</text>
<text x="193.1" y="35.8">GND</text>
<text x="204.5" y="30.8">GND</text>
<text x="257.3" y="30.8">GND</text>
<text x="151.6" y="43.3">GND</text>
<text x="63.6" y="53.4">GND</text>
<text x="86.2" y="53.4">GND</text>
<text x="96.3" y="53.4">GND</text>
<text x="111.4" y="53.4">GND</text>
<text x="124" y="53.4">GND</text>
<text x="217" y="53.4">GND</text>
<text x="224.6" y="63.5">GND</text>
<text x="22.7" y="67.8">OUT</text>
<text x="21" y="72.6">GND</text>
<text x="171.8" y="73.5">GND</text>
<text x="18.3" y="78.6">GND</text>
<text x="121.4" y="98.7">GND</text>
<text x="149.1" y="107.5">GND</text>
<text x="209.5" y="108.8">GND</text>
<text x="257.3" y="111.3">GND</text>
<text x="56" y="128.9">GND</text>
<text x="118.9" y="128.9">GND GND</text>
<text x="234.6" y="131.4">GND</text>
<text x="257.3" y="128.9">GND</text>
<text x="51" y="133.9">GND</text>
<text x="86.2" y="133.9">GND</text>
<text x="96.3" y="133.9">GND</text>
<text x="181.8" y="136.4">GND</text>
<text x="25.8" y="149.5">3</text>
<text x="139" y="149">GND</text>
<text x="20.2" y="154.6">5</text>
<text x="25.8" y="155.8">2</text>
<text x="13.3" y="157.8">GND</text>
<text x="20.2" y="159">4</text>
<text x="26.5" y="164">1</text>
<text x="35.9" y="167.9">GND</text>
<text x="51" y="167.9">GND</text>
<text x="139" y="164.1">GND</text>
<text x="239.7" y="164.1">GND</text>
<text x="44.7" y="170.4">GND</text>
<text x="87.3" y="168.3">GND</text>
<text x="139" y="176.7">GND</text>
<text x="111.4" y="191.8">GND</text>
<text x="139" y="189.3">GND</text>
</g>
<g font-size="1.5" fill="#a54b4b">
<text x="24.2" y="19.9">1</text>
<text x="24.2" y="22.5">2</text>
<text x="33.5" y="19.1" transform="rotate(-90 33.5 19.1)">1</text>
<text x="36" y="19.1" transform="rotate(-90 36 19.1)">2</text>
<text x="233.9" y="23.7">4</text>
<text x="240.7" y="23.7">1</text>
<text x="64.5" y="28.7">1</text>
<text x="64.5" y="31.3">2</text>
<text x="233.9" y="31.2">3</text>
<text x="240.7" y="31.2">2</text>
<text x="217.9" y="37.5">VBUS</text>
<text x="217.9" y="40.1">D-</text>
<text x="217.9" y="42.6">D+</text>
<text x="217.9" y="45.1">FB</text>
<text x="217.9" y="47.6">S2</text>
<text x="174.7" y="65.2">1</text>
<text x="181.1" y="66.5">P$1</text>
<text x="216.4" y="67.7">1</text>
<text x="233" y="67.7">4</text>
<text x="216.4" y="72.8">2</text>
<text x="233" y="72.8">3</text>
<text x="214.9" y="100.4">3</text>
<text x="221.3" y="101.7">3</text>
<text x="225.6" y="99.2">1</text>
<text x="232" y="97.9">1</text>
<text x="225.6" y="104.2">2</text>
<text x="232" y="103">2</text>
<text x="113.3" y="113">1</text>
<text x="129.9" y="113">3</text>
<text x="118.2" y="114.3">IN</text>
<text x="121.5" y="118.6" transform="rotate(-90 121.5 118.6)">G1</text>
<text x="122.7" y="114.3">OUT</text>
<text x="126.6" y="118.6" transform="rotate(-90 126.6 118.6)">G2</text>
<text x="120.3" y="123.5" transform="rotate(-90 120.3 123.5)">2</text>
<text x="125.3" y="123.5" transform="rotate(-90 125.3 123.5)">2</text>
<text x="158.6" y="135.7">3</text>
<text x="165.6" y="132.1" transform="rotate(-90 165.6 132.1)">8</text>
<text x="112.8" y="140.7" transform="rotate(-90 112.8 140.7)">16</text>
<text x="158.6" y="140.7">2</text>
<text x="170.1" y="138.2">1</text>
<text x="95.7" y="148.2">14</text>
<text x="103.1" y="149.5">S0</text>
<text x="114" y="149.2" transform="rotate(-90 114 149.2)">VCC</text>
<text x="120.5" y="149.5">1B1</text>
<text x="128.9" y="148.2">6</text>
<text x="165.6" y="144.9" transform="rotate(-90 165.6 144.9)">4</text>
<text x="216.3" y="149.5">3</text>
<text x="223.1" y="149.5">2</text>
<text x="96.7" y="153.3">2</text>
<text x="103.1" y="154.5">S1</text>
<text x="120.5" y="152">2B4</text>
<text x="128.9" y="155.8">3</text>
<text x="128.9" y="150.8">13</text>
<text x="178.7" y="153.3">1</text>
<text x="178.7" y="155.8">2</text>
<text x="95.7" y="160.8">15</text>
<text x="96.7" y="158.3">1</text>
<text x="103.1" y="159.5">1OE</text>
<text x="120.5" y="157">1B4</text>
<text x="120.5" y="159.5">2B1</text>
<text x="128.9" y="158.3">10</text>
<text x="216.3" y="157">4</text>
<text x="223.1" y="157">1</text>
<text x="103.1" y="162.1">2OE</text>
<text x="120.5" y="167.1">1B2</text>
<text x="128.9" y="165.8">5</text>
<text x="153.5" y="163.3">5</text>
<text x="165.1" y="165.8">7</text>
<text x="96.7" y="170.9">7</text>
<text x="103.1" y="172.1">1A</text>
<text x="120.5" y="169.6">2B3</text>
<text x="128.9" y="173.4">4</text>
<text x="128.9" y="168.4">12</text>
<text x="153.5" y="168.4">6</text>
<text x="178.7" y="173.4">1</text>
<text x="96.7" y="175.9">9</text>
<text x="103.1" y="177.2">2A</text>
<text x="114" y="179" transform="rotate(-90 114 179)">GND</text>
<text x="120.5" y="174.6">1B3</text>
<text x="120.5" y="177.2">2B2</text>
<text x="128.9" y="175.9">11</text>
<text x="178.7" y="175.9">2</text>
<text x="112.8" y="185.4" transform="rotate(-90 112.8 185.4)">8</text>
</g>
<g font-size="1.5" fill="#838383">
<text x="103.8" y="20.7">IN</text>
<text x="108.9" y="20.7">OUT</text>
<text x="131.5" y="20.7">IN</text>
<text x="136.5" y="20.7">OUT</text>
<text x="159.2" y="20.7">IN</text>
<text x="164.2" y="20.7">OUT</text>
<text x="106.2" y="24.3">GND</text>
<text x="133.9" y="24.3">GND</text>
<text x="161.6" y="24.3">GND</text>
</g>
<g font-size=".8" fill="#4ba54b">
<text x="166.7" y="131.9">V+</text>
<text x="166.7" y="144.5">V-</text>
</g>
<g font-size=".4" fill="#838383">
<text x="47.9" y="29.4" transform="rotate(-90 47.9 29.4)">SpiceOrder 1</text>
<text x="47.9" y="24.4" transform="rotate(-90 47.9 24.4)">SpiceOrder 2</text>
</g>
</svg>
